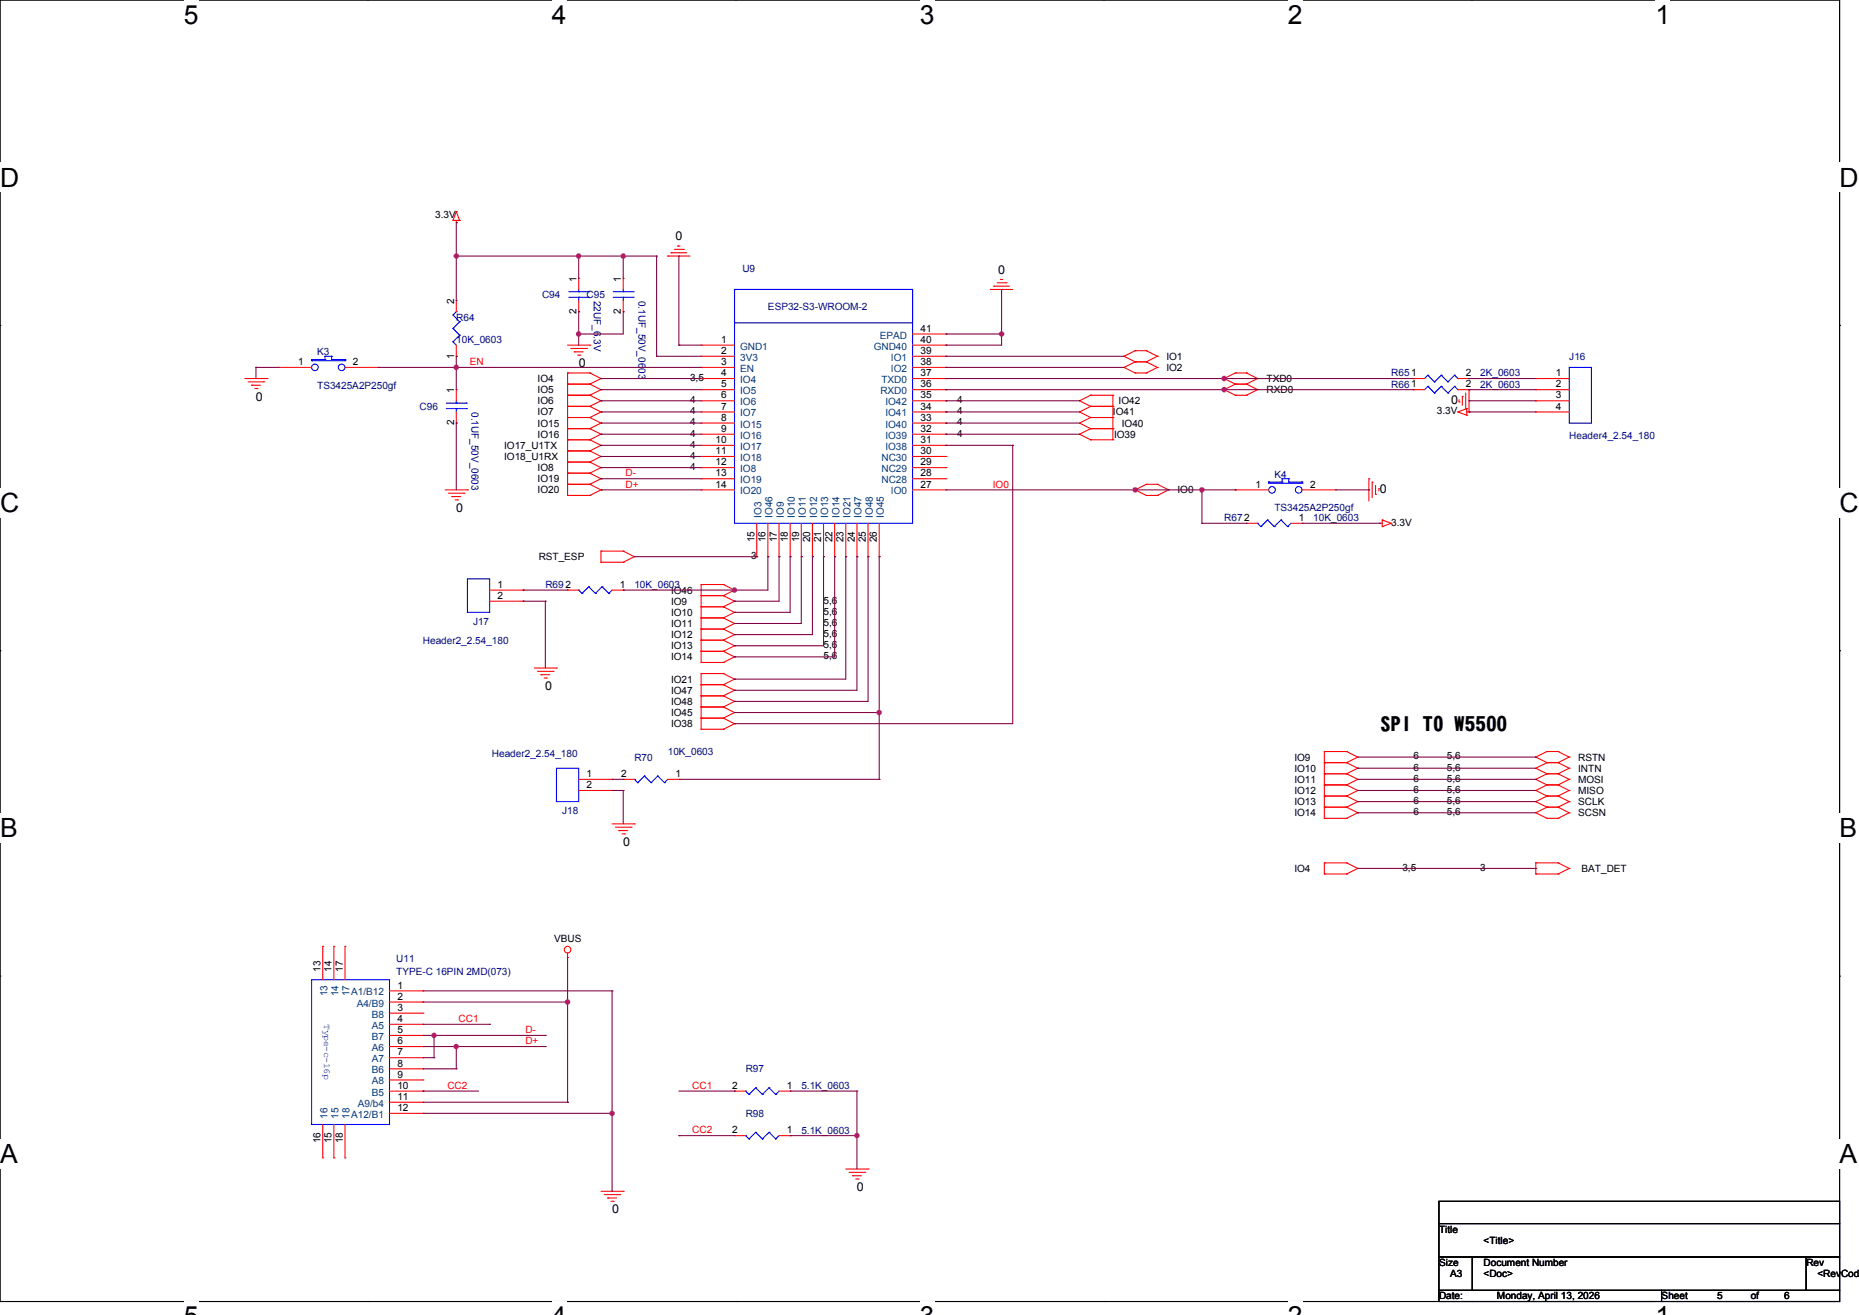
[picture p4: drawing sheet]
<svg xmlns="http://www.w3.org/2000/svg" width="297mm" height="210mm" viewBox="0 0 297 210" stroke-linecap="round" stroke-linejoin="round" font-family="sans-serif">
<path d="M0 0h293.9v207.8h-293.9z" fill="none" stroke="#000" stroke-width=".17"/>
<g fill="#fff">
<path d="M29.4 0h2.3v4.7h-2.3z"/>
<path d="M29.4 207.8h2.3v2.2h-2.3z"/>
</g>
<path d="M58.8 0h.1M58.8 207.8h.1" fill="none" stroke="#000" stroke-width=".17"/>
<g fill="#fff">
<path d="M88.2 0h2.3v4.7h-2.3z"/>
<path d="M88.2 207.8h2.3v2.2h-2.3z"/>
</g>
<path d="M117.6 0h.1M117.6 207.8h.1" fill="none" stroke="#000" stroke-width=".17"/>
<g fill="#fff">
<path d="M146.9 0h2.4v4.7h-2.4z"/>
<path d="M146.9 207.8h2.4v2.2h-2.4z"/>
</g>
<path d="M176.3 0h.1M176.3 207.8h.1" fill="none" stroke="#000" stroke-width=".17"/>
<g fill="#fff">
<path d="M205.7 0h2.4v4.7h-2.4z"/>
<path d="M205.7 207.8h2.4v2.2h-2.4z"/>
</g>
<path d="M235.1 0h.1M235.1 207.8h.1" fill="none" stroke="#000" stroke-width=".17"/>
<g fill="#fff">
<path d="M264.5 0h2.4v4.7h-2.4z"/>
<path d="M264.5 207.8h2.4v2.2h-2.4z"/>
<path d="M0 26h3.1v4.7h-3.1z"/>
<path d="M293.9 26h3.1v4.7h-3.1z"/>
<path d="M0 77.9h3.1v4.8h-3.1z"/>
<path d="M293.9 77.9h3.1v4.8h-3.1z"/>
</g>
<path d="M0 52h.1M293.9 52h.1" fill="none" stroke="#000" stroke-width=".17"/>
<g fill="#fff">
<path d="M0 129.9h2.8v4.7h-2.8z"/>
<path d="M293.9 129.9h2.8v4.7h-2.8z"/>
</g>
<path d="M0 103.9h.1M293.9 103.9h.1" fill="none" stroke="#000" stroke-width=".17"/>
<g fill="#fff">
<path d="M0 181.9h2.8v4.7h-2.8z"/>
<path d="M293.9 181.9h2.8v4.7h-2.8z"/>
</g>
<path d="M0 155.9h.1M293.9 155.9h.1M229.9 191.8h64v3.6h-64zM229.9 195.4h64v5.3h-64zM229.9 200.7h5.3v5.4h-5.3zM229.9 206.1h35.6v1.7h-35.6zM235.2 200.7h53.4v5.4h-53.4zM265.5 206.1h28.4v1.7h-28.4zM288.6 200.7h5.3v5.4h-5.3z" fill="none" stroke="#000" stroke-width=".17"/>
<g fill="none" stroke="#f00" stroke-width=".17">
<path d="M72.4 35.2h.1M72.4 35.2h1M72.9 35.6h.1M72.9 33.8h.1M72.9 35.2v.4M72.9 33.8l-.5 1.4M72.9 33.8l.5 1.4M73.4 35.2h.1M107.7 39.8h1.5M108.3 39.3h.1M108.3 39.3h.3M109.2 39.8h.1"/>
<path d="M44.4 58.7h.1M44.4 58.7h5.4M55.1 58.7h5.4M60.5 58.7h.1M72.9 56.9h.1M72.9 48h.1M72.9 48v1.8M72.9 55.1v1.8M90.7 59.6h.1M90.7 59.6h3.5M90.7 59.6v19.5M90.7 55.1h3.5"/>
<path d="M91.2 55.6h2.5M91.7 56.2h.1M91.7 56.2h1.5M92.3 56.7h.3M92.5 44.4h.1M92.5 49.8h.1M92.5 44.4v1.8M92.5 48v1.8M92.6 56.7h.1M93.7 55.6h.1M94.2 59.6h.1M94.2 55.1h.1"/>
<path d="M94.2 59.6l1.8 .9M99.6 44.4h.1M99.6 49.8h.1M99.6 44.4v1.8M99.6 48v1.8M106.7 40.9h.1M106.7 40.9h3.5M107.2 40.4h.1M107.2 40.4h2.5M112 55.1h.1M112 56.9h.1M112 58.7h.1"/>
<path d="M112 55.1h5.3M112 58.7h5.3M112 56.9h5.3M145.8 55.1h5.3M145.8 58.7h5.3M145.8 56.9h5.3M145.8 53.3h5.3M151.1 58.7h.1M151.1 56.9h.1M151.1 55.1h.1M151.1 53.3h.1M158.2 46.2h.1"/>
<path d="M158.2 46.2h3.6M158.8 45.7h.1M158.8 45.7h2.5M159.3 45.2h1.4M159.8 44.6h.1M159.8 44.6h.4M160.7 45.2h.1M179.6 56.9h.1M179.6 58.7h.1M179.6 56.9l1.8 .9M179.6 58.7l1.8 .9M181.4 56h.1"/>
<path d="M181.4 57.8h.1M181.4 59.6h.1M181.4 56h1.7M181.4 56l-1.8 .9M181.4 57.8h1.7M181.4 59.6h1.7M181.4 57.8l-1.8 .9M183.1 56h.1M183.1 57.8h.1M183.1 59.6h.1M183.1 56l1.8 .9M183.1 57.8l1.8 .9"/>
<path d="M184.9 56.9h.1M184.9 58.7h.1M184.9 56.9l-1.8 .9M184.9 58.7l-1.8 .9M197.4 59.6h.1M197.4 59.6h1.7M197.4 59.6l-1.8 .9M199.1 59.6h.1M199.1 59.6l1.8 .9M39.1 60.5h3.6M39.6 61h2.5M40.2 61.5h.1"/>
<path d="M40.2 61.5h1.4M40.7 62h.4M41.1 62h.1M42.1 61h.1M42.7 60.5h.1M71.1 78.2h3.6M71.6 78.8h2.5M72.2 79.3h.1M72.2 79.3h1.4M72.7 79.8h.4M72.9 62.2h.1M72.9 67.6h.1"/>
<path d="M72.9 62.2v1.8M72.9 65.8v1.8M73.1 79.8h.1M74.1 78.8h.1M74.7 78.2h.1M90.7 61.3h.1M90.7 63.1h.1M90.7 64.9h.1M90.7 66.7h.1M90.7 68.5h.1M90.7 70.2h.1M90.7 72h.1"/>
<path d="M90.7 73.8h.1M90.7 75.6h.1M90.7 77.3h.1M90.7 79.1h.1M90.7 77.3h3.5M90.7 79.1h3.5M90.7 61.3h3.5M90.7 63.1h3.5M90.7 64.9h3.5M90.7 66.7h3.5M90.7 68.5h3.5M90.7 70.2h3.5"/>
<path d="M90.7 72h3.5M90.7 73.8h3.5M90.7 75.6h3.5M94.2 61.3h.1M94.2 63.1h.1M94.2 64.9h.1M94.2 66.7h.1M94.2 68.5h.1M94.2 70.2h.1M94.2 72h.1M94.2 73.8h.1M94.2 75.6h.1"/>
<path d="M94.2 77.3h.1M94.2 79.1h.1M94.2 61.3l1.8 .9M94.2 63.1l1.8 .9M94.2 64.9l1.8 .9M94.2 66.7l1.8 .9M94.2 68.5l1.8 .8M94.2 70.2l1.8 .9M94.2 72l1.8 .9M94.2 73.8l1.8 .9M94.2 75.6l1.8 .9M94.2 77.3l1.8 .9"/>
<path d="M96 60.5h.1M96 62.2h.1M96 64h.1M96 65.8h.1M96 67.6h.1M96 69.3h.1M96 71.1h.1M96 72.9h.1M96 74.7h.1M96 76.5h.1M96 78.2h.1M96 60.5l-1.8 .8"/>
<path d="M96 62.2l-1.8 .9M96 64l-1.8 .9M96 65.8l-1.8 .9M96 67.6l-1.8 .9M96 69.3l-1.8 .9M96 71.1l-1.8 .9M96 72.9l-1.8 .9M96 74.7l-1.8 .9M96 76.5l-1.8 .8M96 78.2l-1.8 .9M112 60.5h.1M112 62.2h.1"/>
<path d="M112 64h.1M112 65.8h.1M112 67.6h.1M112 69.3h.1M112 71.1h.1M112 72.9h.1M112 74.7h.1M112 76.5h.1M112 78.2h.1M112 78.2h5.3M112 60.5h5.3M112 65.8h5.3"/>
<path d="M112 62.2h5.3M112 64h5.3M112 67.6h5.3M112 69.3h5.3M112 71.1h5.3M112 72.9h5.3M112 74.7h5.3M112 76.5h5.3M145.8 78.2h5.3M145.8 60.5h5.3M145.8 65.8h5.3M145.8 62.2h5.3"/>
<path d="M145.8 64h5.3M145.8 67.6h5.3M145.8 69.3h5.3M145.8 71.1h5.3M145.8 72.9h5.3M145.8 74.7h5.3M145.8 76.5h5.3M151.1 78.2h.1M151.1 76.5h.1M151.1 74.7h.1M151.1 72.9h.1M151.1 71.1h.1"/>
<path d="M151.1 69.3h.1M151.1 67.6h.1M151.1 65.8h.1M151.1 64h.1M151.1 62.2h.1M151.1 60.5h.1M172.5 69.3h.1M172.5 67.6h.1M172.5 65.8h.1M172.5 64h.1M172.5 69.3l1.7 .9M172.5 67.6l1.7 .9"/>
<path d="M172.5 65.8l1.7 .9M172.5 64l1.7 .9M174.2 68.5h.1M174.2 70.2h.1M174.2 66.7h.1M174.2 64.9h.1M174.2 63.1h.1M174.2 63.1h3.6M174.2 64.9h3.6M174.2 66.7h3.6M174.2 68.5h3.6M174.2 70.2h3.6"/>
<path d="M174.2 68.5l-1.7 .8M174.2 66.7l-1.7 .9M174.2 64.9l-1.7 .9M174.2 63.1l-1.7 .9M177.8 68.5h.1M177.8 70.2h.1M177.8 66.7h.1M177.8 64.9h.1M177.8 63.1h.1M177.8 63.1v7.1M181.4 78.2h.1M181.4 78.2l1.7 .9"/>
<path d="M183.1 77.3h.1M183.1 79.1h.1M183.1 77.3h1.8M183.1 77.3l-1.7 .9M183.1 79.1h1.8M184.9 77.3h.1M184.9 79.1h.1M184.9 77.3l1.8 .9M186.7 78.2h.1M186.7 78.2l-1.8 .9M195.6 60.5h.1M195.6 62.2h.1"/>
<path d="M195.6 62.2l1.8 .9M195.6 60.5l1.8 .8M197.4 61.3h.1M197.4 63.1h.1M197.4 78.2h.1M197.4 61.3h1.7M197.4 63.1h1.7M197.4 61.3l-1.8 .9M197.4 78.2h5.3M199.1 61.3h.1M199.1 63.1h.1M199.1 61.3l1.8 .9"/>
<path d="M200.9 60.5h.1M200.9 62.2h.1M200.9 60.5l-1.8 .8M200.9 62.2l-1.8 .9M208 78.2h5.4M213.4 78.2h.1M218.7 76.5h.1M218.7 76.5v3.5M219.2 77h.1M219.2 77v2.5M219.8 78.9h.1M219.8 77.5v1.4"/>
<path d="M220.3 78.1h.1M220.3 78.1v.3M225.8 62.2h.1M225.8 60.5h.1M225.8 60.5h1.8M225.8 62.2h1.8M232.9 65.8h.1M232.9 60.5h1.8M232.9 65.8l1.4 .5M232.9 62.2h1.8M233.1 64.2h.1M233.1 63.8v.4"/>
<path d="M233.6 63.3h.1M233.6 63.3v1.4M234.2 65.3h.1M234.2 62.8v2.5M234.3 66.3h.1M234.3 65.3h.1M234.3 65.3v1M234.3 65.8h.4M234.3 65.3l-1.4 .5M234.7 65.8h.1M234.7 62.2h.1M234.7 60.5h.1"/>
<path d="M234.7 62.2v3.6M245.4 60.5h.1M245.4 62.2h.1M245.4 64h.1M245.4 65.8h.1M245.4 60.5h5.3M245.4 65.8h5.3M245.4 62.2h5.3M245.4 64h5.3M78.2 94.2h5.4M78.2 96h5.4M83.6 94.2h.1"/>
<path d="M83.6 96h.1M90.7 94.2h.1M90.7 94.2h1.8M96 89.8h.1M96 88h.1M96 88h3.6M96 89.8h3.6M96 88v1.8M97.8 94.2h1.8M99.6 88h.1M99.6 89.8h.1M99.6 94.2h.1"/>
<path d="M99.6 88l1.7 .9M101.3 88.9h.1M101.3 88.9l-1.7 .9M112 93.3h.1M112 95.1h.1M112 96.9h.1M112 98.7h.1M112 93.3v12.5M112 93.3h3.6M112 95.1h3.6M112 96.9h3.6M112 98.7h3.6"/>
<path d="M115.6 93.3h.1M115.6 95.1h.1M115.6 96.9h.1M115.6 98.7h.1M115.6 93.3l1.7 .9M115.6 96.9l1.7 .9M115.6 98.7l1.7 .9M115.6 95.1l1.7 .9M117.3 94.2h.1M117.3 97.8h.1M117.3 99.6h.1M117.3 96h.1"/>
<path d="M117.3 94.2l-1.7 .9M117.3 97.8l-1.7 .9M117.3 99.6l-1.7 .9M117.3 96l-1.7 .9M120.9 88.9h.1M120.9 83.6v5.3M122.7 88.9h.1M122.7 83.6v5.3M124.5 88.9h.1M124.5 83.6v5.3M126.2 88.9h.1M126.2 83.6v5.3"/>
<path d="M128 88.9h.1M128 83.6v5.3M129.8 88.9h.1M129.8 83.6v5.3M131.6 88.9h.1M131.6 83.6v5.3M133.3 88.9h.1M133.3 83.6v5.3M135.1 88.9h.1M135.1 83.6v5.3M136.9 88.9h.1M136.9 83.6v5.3"/>
<path d="M138.7 88.9h.1M138.7 83.6v5.3M140.5 88.9h.1M140.5 83.6v5.3M199.1 83.6h.1M199.1 83.6h1.8M206.2 83.6h1.8M208 83.6h.1M220.5 83.6h.1M220.5 83.6h.3M220.8 83h.1M220.8 84.1h.1"/>
<path d="M220.8 83v1.1M220.8 83l1.4 .6M222.2 83.6h.1M222.2 83.6l-1.4 .5M85.3 106.7h3.6M85.9 107.2h2.5M86.4 107.7h.1M86.4 107.7h1.4M86.9 108.3h.4M87.3 108.3h.1M88.4 107.2h.1M88.9 106.7h.1"/>
<path d="M112 114.7h.1M112 116.5h.1M112 109.3h.1M112 111.1h.1M112 112.9h.1M112 107.6h.1M112 102.2h.1M112 104h.1M112 100.5h.1M112 105.8h.1M112 114.7h3.6M112 107.6v8.9"/>
<path d="M112 116.5h3.6M112 109.3h3.6M112 111.1h3.6M112 112.9h3.6M112 107.6h3.6M112 102.2h3.6M112 104h3.6M112 100.5h3.6M112 105.8h3.6M115.6 114.7h.1M115.6 116.5h.1M115.6 109.3h.1"/>
<path d="M115.6 111.1h.1M115.6 112.9h.1M115.6 107.6h.1M115.6 102.2h.1M115.6 104h.1M115.6 100.5h.1M115.6 105.8h.1M115.6 114.7l1.7 .9M115.6 109.3l1.7 .9M115.6 111.1l1.7 .9M115.6 112.9l1.7 .9M115.6 107.6l1.7 .9"/>
<path d="M115.6 102.2l1.7 .9M115.6 100.5l1.7 .8M115.6 104l1.7 .9M117.3 115.6h.1M117.3 110.2h.1M117.3 112h.1M117.3 113.8h.1M117.3 108.5h.1M117.3 103.1h.1M117.3 101.3h.1M117.3 104.9h.1M117.3 115.6l-1.7 .9"/>
<path d="M117.3 110.2l-1.7 .9M117.3 112l-1.7 .9M117.3 113.8l-1.7 .9M117.3 108.5l-1.7 .8M117.3 103.1l-1.7 .9M117.3 101.3l-1.7 .9M117.3 104.9l-1.7 .9M92.5 124.5h5.3M92.5 126.2h5.3M97.8 124.5h.1M97.8 126.2h.1M97.8 131.6h3.5"/>
<path d="M98.3 132.1h2.5M98.9 132.6h.1M98.9 132.6h1.4M99.4 133.2h.3M99.6 124.5h.1M99.6 124.5h1.7M99.7 133.2h.1M100.8 132.1h.1M101.3 131.6h.1M106.7 124.5h1.8M108.5 124.5h.1M211.6 121.8h.1"/>
<path d="M211.6 123.6h.1M211.6 127.1h.1M211.6 128.9h.1M211.6 125.3h.1M211.6 130.7h.1M211.6 120h.1M211.6 137.8h.1M211.6 139.6h.1M211.6 125.3h3.5M211.6 127.1h3.5M211.6 123.6h3.5M211.6 128.9h3.5"/>
<path d="M211.6 130.7h3.5M211.6 121.8h3.5M211.6 120h3.5M211.6 120v10.7M211.6 137.8v1.8M211.6 137.8h3.5M211.6 139.6h3.5M215.1 121.8h.1M215.1 123.6h.1M215.1 127.1h.1M215.1 128.9h.1M215.1 125.3h.1"/>
<path d="M215.1 130.7h.1M215.1 120h.1M215.1 137.8h.1M215.1 139.6h.1M215.1 121.8l1.8 .9M215.1 127.1l1.8 .9M215.1 123.6l1.8 .9M215.1 125.3l1.8 .9M215.1 128.9l1.8 .9M215.1 120l1.8 .9M215.1 137.8l1.8 .9M216.9 122.7h.1"/>
<path d="M216.9 128h.1M216.9 124.5h.1M216.9 126.2h.1M216.9 129.8h.1M216.9 120.9h.1M216.9 138.7h.1M216.9 122.7l-1.8 .9M216.9 128l-1.8 .9M216.9 124.5l-1.8 .8M216.9 126.2l-1.8 .9M216.9 129.8l-1.8 .9M216.9 120.9l-1.8 .9"/>
<path d="M216.9 138.7l-1.8 .9M245.4 126.2h.1M245.4 124.5h.1M245.4 129.8h.1M245.4 128h.1M245.4 122.7h.1M245.4 120.9h.1M245.4 137.8h.1M245.4 139.6h.1M245.4 126.2l1.7 .9M245.4 124.5l1.7 .8M245.4 129.8l1.7 .9"/>
<path d="M245.4 128l1.7 .9M245.4 122.7l1.7 .9M245.4 120.9l1.7 .9M245.4 137.8h3.5M245.4 137.8v1.8M245.4 139.6h3.5M247.1 125.3h.1M247.1 127.1h.1M247.1 123.6h.1M247.1 128.9h.1M247.1 130.7h.1M247.1 121.8h.1"/>
<path d="M247.1 120h.1M247.1 125.3h1.8M247.1 125.3l-1.7 .9M247.1 127.1h1.8M247.1 123.6h1.8M247.1 123.6l-1.7 .9M247.1 128.9h1.8M247.1 128.9l-1.7 .9M247.1 130.7h1.8M247.1 127.1l-1.7 .9M247.1 121.8h1.8M247.1 121.8l-1.7 .9"/>
<path d="M247.1 120h1.8M247.1 120l-1.7 .9M248.9 125.3h.1M248.9 127.1h.1M248.9 123.6h.1M248.9 128.9h.1M248.9 130.7h.1M248.9 121.8h.1M248.9 120h.1M248.9 137.8h.1M248.9 139.6h.1M248.9 125.3l1.8 .9"/>
<path d="M248.9 123.6l1.8 .9M248.9 128.9l1.8 .9M248.9 127.1l1.8 .9M248.9 121.8l1.8 .9M248.9 120l1.8 .9M248.9 137.8l1.8 .9M250.7 126.2h.1M250.7 124.5h.1M250.7 129.8h.1M250.7 128h.1M250.7 122.7h.1M250.7 120.9h.1"/>
<path d="M250.7 138.7h.1M250.7 126.2l-1.8 .9M250.7 124.5l-1.8 .8M250.7 129.8l-1.8 .9M250.7 128l-1.8 .9M250.7 122.7l-1.8 .9M250.7 120.9l-1.8 .9M250.7 138.7l-1.8 .9M51.6 151.1h.1M51.6 151.1v5.4M53.3 151.1h.1M53.3 151.1v5.4"/>
<path d="M55.1 151.1h.1M55.1 151.1v5.4M62.2 158.2h5.4M67.6 158.2h.1M90.7 152.9h.1M90.7 152.2v.7M51.6 179.6v5.3M53.3 179.6v5.3M55.1 179.6v5.3M62.2 160h5.4M62.2 161.8h5.4M62.2 163.6h5.4"/>
<path d="M62.2 165.4h5.4M62.2 167.1h5.4M62.2 168.9h5.4M62.2 170.7h5.4M62.2 172.5h5.4M62.2 174.2h5.4M62.2 176h5.4M62.2 177.8h5.4M67.6 160h.1M67.6 161.8h.1M67.6 163.6h.1M67.6 165.4h.1"/>
<path d="M67.6 167.1h.1M67.6 168.9h.1M67.6 170.7h.1M67.6 172.5h.1M67.6 174.2h.1M67.6 176h.1M67.6 177.8h.1M117.3 174.2h.1M117.3 174.2h1.8M124.5 174.2h1.7M126.2 174.2h.1M51.6 184.9h.1"/>
<path d="M53.3 184.9h.1M55.1 184.9h.1M96 190.2h3.6M96.5 190.8h2.5M97.1 191.3h.1M97.1 191.3h1.4M97.6 191.8h.4M98 191.8h.1M99 190.8h.1M99.6 190.2h.1M117.3 181.4h.1M117.3 181.4h1.8"/>
<path d="M124.5 181.4h1.7M126.2 181.4h.1M135.1 186.7h3.6M135.7 187.2h2.5M136.2 187.8h.1M136.2 187.8h1.4M136.7 188.3h.4M137.1 188.3h.1M138.2 187.2h.1M138.7 186.7h.1"/>
<circle cx="90.7" cy="151.7" r=".53"/>
</g>
<g fill="none" stroke="#00f" stroke-width=".17">
<path d="M49.8 57.4h.1M49.8 57.6h.1M49.8 57.6h5.3M49.8 57.4h2.1M49.8 57.4v.2M51.9 56.9h.1M51.9 57.4h.1M51.9 56.9h1.1M51.9 56.9v.5M53 57.4h.1M53 56.9h.1M53 57.4h2.1"/>
<path d="M53 56.9v.5M55.1 57.6h.1M55.1 57.4h.1M55.1 57.4v.2M72.4 54.6h.1M72.4 52.5h.1M72.4 50.3h.1M72.4 54.6l.5 .5M72.4 52.5l1 1M72.4 50.3l1 1.1M72.9 49.8h.1M72.9 49.8l-.5 .5"/>
<path d="M73.4 53.5h.1M73.4 51.4h.1M73.4 53.5l-1 1.1M73.4 51.4l-1 1.1M90.9 47.5h3.2M90.9 46.6h3.2M92.5 46.6h.1M92.5 47.5h.1M92.5 46.2v.4M92.5 47.5v.5M94.1 47.5h.1M94.1 46.6h.1"/>
<path d="M98 47.5h3.2M98 46.6h3.2M99.6 46.6h.1M99.6 47.5h.1M99.6 46.2v.4M99.6 47.5v.5M101.2 47.5h.1M101.2 46.6h.1M117.3 46.2h28.5v37.4h-28.5zM117.3 46.2h28.5v5.4h-28.5zM228.1 59.9h.1M228.1 59.9l-.5 .6"/>
<path d="M228.1 59.9l1.1 1.1M230.3 59.9h.1M230.3 59.9l-1.1 1.1M230.3 59.9l1 1.1M232.4 59.9h.1M232.4 59.9l-1.1 1.1M232.4 59.9l.5 .6M250.7 58.7h3.6v8.9h-3.6zM71.3 65.3h3.2M71.3 64.4h3.2M72.9 64.4h.1M72.9 65.3h.1"/>
<path d="M72.9 64v.4M72.9 65.3v.5M74.5 65.3h.1M74.5 64.4h.1M202.7 77h.1M202.7 77.2h.1M202.7 77.2h5.3M202.7 77h2.1M202.7 77v.2M204.8 76.5h.1M204.8 77h.1M204.8 76.5h1.1"/>
<path d="M204.8 76.5v.5M205.9 77h.1M205.9 76.5h.1M205.9 77h2.1M205.9 76.5v.5M208 77.2h.1M208 77h.1M208 77v.2M228.1 61.7h.1M228.1 61.7l-.5 .5M228.1 61.7l1.1 1.1M229.2 62.8h.1"/>
<path d="M229.2 61h.1M230.3 61.7h.1M230.3 61.7l-1.1 1.1M230.3 61.7l1 1.1M231.3 62.8h.1M231.3 61h.1M232.4 61.7h.1M232.4 61.7l-1.1 1.1M232.4 61.7l.5 .5M232.9 62.2h.1M232.9 60.5h.1M74.7 92.5h3.5v5.3h-3.5z"/>
<path d="M92.5 94.2h.1M92.5 94.2l.5 .6M93 94.8h.1M94.1 93.7h.1M94.1 93.7l1 1.1M94.1 93.7l-1.1 1.1M95.1 94.8h.1M96.2 93.7h.1M96.2 93.7l1.1 1.1M96.2 93.7l-1.1 1.1M97.3 94.8h.1M97.8 94.2l-.5 .6"/>
<path d="M200.9 83.6h.1M200.9 83.6l.5 .5M201.4 84.1h.1M202.5 83h.1M202.5 83l1.1 1.1M202.5 83l-1.1 1.1M203.6 84.1h.1M204.6 83h.1M204.6 83l1.1 1.1M204.6 83l-1 1.1M205.7 84.1h.1M206.2 83.6l-.5 .5"/>
<path d="M88.9 122.7h3.6v5.3h-3.6zM101.3 124.5h.1M101.3 124.5l.6 .5M101.9 125h.1M102.9 123.9h.1M102.9 123.9l1.1 1.1M102.9 123.9l-1 1.1M104 125h.1M105.1 123.9h.1M105.1 123.9l1.1 1.1M105.1 123.9l-1.1 1.1M106.2 125h.1"/>
<path d="M106.7 124.5l-.5 .5M49.8 156.5h12.4v23.1h-12.4zM119.1 174.2h.1M119.1 174.2l.6 .6M119.7 174.8h.1M120.7 173.7h.1M120.7 173.7l1.1 1.1M120.7 173.7l-1 1.1M121.8 174.8h.1M122.9 173.7h.1M122.9 173.7l1 1.1M122.9 173.7l-1.1 1.1"/>
<path d="M123.9 174.8h.1M124.5 174.2l-.6 .6M119.1 181.4h.1M119.1 181.4l.6 .5M119.7 181.9h.1M120.7 180.8h.1M120.7 180.8l1.1 1.1M120.7 180.8l-1 1.1M121.8 181.9h.1M122.9 180.8h.1M122.9 180.8l1 1.1M122.9 180.8l-1.1 1.1"/>
<path d="M123.9 181.9h.1M124.5 181.4l-.6 .5"/>
<circle cx="50.3" cy="58.7" r=".53"/>
<circle cx="54.6" cy="58.7" r=".53"/>
<circle cx="203.2" cy="78.2" r=".53"/>
<circle cx="207.5" cy="78.2" r=".53"/>
</g>
<g fill="none" stroke="#800040" stroke-width=".17">
<path d="M72.9 35.6h.1M72.9 35.6v12.4M40.9 58.7h.1M40.9 58.7h3.5M40.9 58.7v1.8M60.5 58.7h51.5M72.9 56.9h.1M72.9 40.9h.1M72.9 58.7h.1M72.9 56.9v5.3M72.9 40.9h32M92.5 40.9h.1"/>
<path d="M92.5 49.8h.1M92.5 53.3h.1M92.5 40.9v3.5M92.5 49.8v5.3M99.6 40.9h.1M99.6 49.8h.1M99.6 40.9v3.5M99.6 49.8v3.5h-7.1M104.9 40.9h.1M104.9 56.9h.1M104.9 40.9v16M104.9 56.9h7.1"/>
<path d="M108.5 55.1h.1M108.5 40.9h.1M108.5 55.1h3.5M108.5 40.9v14.2M151.1 55.1h.1M151.1 53.3h.1M151.1 56.9h.1M151.1 58.7h.1M151.1 56.9h28.5M151.1 53.3h8.9M151.1 58.7h28.5M160 46.2h.1"/>
<path d="M160 53.3h.1M160 46.2v8.9h-8.9M72.9 67.6h.1M72.9 67.6v10.6M96 72.9h.1M96 60.5h.1M96 62.2h.1M96 64h.1M96 65.8h.1M96 67.6h.1M96 69.3h.1M96 71.1h.1"/>
<path d="M96 74.7h.1M96 76.5h.1M96 78.2h.1M96 72.9h16M96 78.2h16M96 60.5h16M96 62.2h16M96 64h16M96 65.8h16M96 67.6h16M96 69.3h16M96 71.1h16"/>
<path d="M96 74.7h16M96 76.5h16M151.1 60.5h.1M151.1 62.2h.1M151.1 64h.1M151.1 65.8h.1M151.1 67.6h.1M151.1 69.3h.1M151.1 71.1h.1M151.1 78.2h46.3M151.1 60.5h74.7M151.1 62.2h74.7"/>
<path d="M151.1 64h21.4M151.1 65.8h21.4M151.1 67.6h21.4M151.1 69.3h21.4M151.1 71.1h10.7M161.8 71.1h.1M161.8 71.1v44.5h-44.5M181.4 78.2h.1M192 78.2h.1M192 78.2v5.4M195.6 62.2h.1M195.6 60.5h.1"/>
<path d="M197.4 78.2h.1M213.4 78.2h5.3M218.7 78.2h.1M234.7 60.5h.1M234.7 62.2h.1M234.7 64h.1M234.7 65.8h.1M234.7 60.5h10.7M234.7 62.2h10.7M234.7 64h10.7M234.7 65.8h10.7M83.6 94.2h.1"/>
<path d="M83.6 96h.1M83.6 94.2h7.1M83.6 96h3.5M87.1 96h.1M87.1 96v10.7M99.6 94.2h.1M101.3 88.9h19.6M117.3 94.2h.1M117.3 96h.1M117.3 97.8h.1M117.3 99.6h.1M120.9 88.9h.1"/>
<path d="M122.7 88.9h.1M122.7 88.9v5.3h-23.1M124.5 88.9h.1M124.5 88.9v7.1h-7.2M126.2 88.9h.1M126.2 88.9v8.9h-8.9M128 88.9h.1M128 88.9v10.7h-10.7M129.8 88.9h.1M129.8 88.9v12.4h-12.5M131.6 88.9h.1M131.6 88.9v14.2h-14.3"/>
<path d="M133.3 88.9h.1M133.3 88.9v16h-16M135.1 88.9h.1M135.1 88.9v19.6h-17.8M136.9 88.9h.1M136.9 88.9v21.3h-19.6M138.7 88.9h.1M138.7 88.9v23.1h-21.4M140.5 88.9h.1M140.5 88.9v35.6M192 83.6h.1M192 83.6h7.1"/>
<path d="M208 83.6h12.5M220.5 83.6h.1M117.3 115.6h.1M117.3 112h.1M117.3 113.8h.1M117.3 110.2h.1M117.3 108.5h.1M117.3 101.3h.1M117.3 103.1h.1M117.3 104.9h.1M117.3 113.8h23.2M140.5 113.8h.1"/>
<path d="M97.8 126.2h.1M97.8 124.5h.1M97.8 126.2h1.8M97.8 124.5h1.8M99.6 126.2h.1M99.6 126.2v5.4M108.5 124.5h32M140.5 124.5h.1M216.9 122.7h.1M216.9 126.2h.1M216.9 129.8h.1M216.9 126.2h28.5"/>
<path d="M216.9 124.5h28.5M216.9 120.9h28.5M216.9 122.7h28.5M216.9 128h28.5M216.9 129.8h28.5M216.9 138.7h28.5M245.4 120.9h.1M245.4 124.5h.1M245.4 128h.1M245.4 138.7h.1M67.6 158.2h30.2M90.7 152.9v23.1"/>
<path d="M97.8 158.2h.1M97.8 158.2v32M67.6 174.2h.1M67.6 177.8h30.2M67.6 165.4h19.5M67.6 167.1h19.5M67.6 174.2h8.9M67.6 160h23.1M67.6 176h23.1M67.6 170.7h5.3M67.6 168.9h1.7M67.6 163.6h10.6"/>
<path d="M69.3 165.4h.1M69.3 168.9h.1M69.3 165.4v3.5M72.9 167.1h.1M72.9 170.7h.1M72.9 167.1v3.6M78.2 163.6h.1M87.1 167.1h.1M87.1 165.4h.1M90.7 176h.1M90.7 160h.1M97.8 177.8h.1"/>
<path d="M108.5 174.2h8.8M117.3 174.2h.1M126.2 174.2h10.7M136.9 174.2h.1M136.9 174.2v12.5M97.8 190.2h.1M108.5 181.4h.1M108.5 181.4h8.8M126.2 181.4h.1M126.2 181.4h10.7M136.9 181.4h.1"/>
</g>
<g fill="#f0f" stroke="#f0f" stroke-width=".17">
<circle cx="99.6" cy="40.9" r=".35"/>
<circle cx="92.5" cy="53.3" r=".35"/>
<circle cx="160" cy="53.3" r=".35"/>
<circle cx="92.5" cy="40.9" r=".35"/>
<circle cx="72.9" cy="40.9" r=".35"/>
<circle cx="72.9" cy="58.7" r=".35"/>
<circle cx="140.5" cy="113.8" r=".35"/>
<circle cx="195.6" cy="62.2" r=".35"/>
<circle cx="195.6" cy="60.4" r=".35"/>
<circle cx="117.3" cy="94.2" r=".35"/>
<circle cx="181.4" cy="78.2" r=".35"/>
<circle cx="192" cy="78.2" r=".35"/>
<circle cx="97.8" cy="177.8" r=".35"/>
<circle cx="136.9" cy="181.4" r=".35"/>
<circle cx="90.7" cy="160" r=".35"/>
<circle cx="72.9" cy="167.1" r=".35"/>
<circle cx="69.3" cy="165.3" r=".35"/>
</g>
<g font-size="4.2">
<text x="29.4" y="3.8">5</text>
<text x="88.2" y="3.8">4</text>
<text x="147" y="3.8">3</text>
<text x="205.7" y="3.8">2</text>
<text x="264.5" y="3.8">1</text>
<text x="0" y="29.8">D</text>
<text x="293.9" y="29.8">D</text>
<text x="0" y="81.8">C</text>
<text x="293.9" y="81.8">C</text>
<text x="0" y="133.7">B</text>
<text x="293.9" y="133.7">B</text>
<text x="0" y="185.7">A</text>
<text x="293.9" y="185.7">A</text>
</g>
<text font-size="3.4" x="220.5" y="116.7">SPI TO W5500</text>
<g font-size="1.9">
<text x="107.9" y="38.4">0</text>
<text x="159.5" y="43.7">0</text>
<text x="92.5" y="58.6">0</text>
<text x="40.9" y="64">0</text>
<text x="231.8" y="64.5">0</text>
<text x="72.9" y="81.8">0</text>
<text x="220.5" y="78.7">0</text>
<text x="87.1" y="110.2">0</text>
<text x="99.6" y="135.1">0</text>
<text x="136.9" y="190.2">0</text>
<text x="97.8" y="193.8">0</text>
</g>
<g font-size="1.6">
<text x="69.5" y="34.9">3.3V</text>
<text x="92.1" y="45" transform="rotate(-90 92.1 45)">1</text>
<text x="99.2" y="45" transform="rotate(-90 99.2 45)">1</text>
<text x="72.5" y="48.5" transform="rotate(-90 72.5 48.5)">2</text>
<text x="92.1" y="50.1" transform="rotate(-90 92.1 50.1)">2</text>
<text x="99.2" y="50.1" transform="rotate(-90 99.2 50.1)">2</text>
<text x="147.1" y="53">41</text>
<text x="47.7" y="58.3">1</text>
<text x="56.4" y="58.3">2</text>
<text x="72.5" y="57.3" transform="rotate(-90 72.5 57.3)">1</text>
<text x="115.2" y="54.7">1</text>
<text x="115.2" y="56.5">2</text>
<text x="115.2" y="58.3">3</text>
<text x="147.1" y="58.3">38</text>
<text x="147.1" y="56.5">39</text>
<text x="147.1" y="54.7">40</text>
<text x="186.3" y="57.4">IO1</text>
<text x="186.3" y="59.2">IO2</text>
<text x="72.5" y="62.8" transform="rotate(-90 72.5 62.8)">1</text>
<text x="85.9" y="61">IO4</text>
<text x="85.9" y="62.8">IO5</text>
<text x="85.9" y="64.6">IO6</text>
<text x="110.2" y="60.8">3,5</text>
<text x="110.2" y="64.4">4</text>
<text x="115.2" y="60.1">4</text>
<text x="115.2" y="61.9">5</text>
<text x="115.2" y="63.6">6</text>
<text x="115.2" y="65.4">7</text>
<text x="147.1" y="65.4">34</text>
<text x="147.1" y="63.6">35</text>
<text x="147.1" y="61.9">36</text>
<text x="147.1" y="60.1">37</text>
<text x="152.9" y="64.4">4</text>
<text x="178.7" y="64.6">IO42</text>
<text x="202.3" y="61">TXD0</text>
<text x="202.3" y="62.8">RXD0</text>
<text x="234.2" y="61.9">2</text>
<text x="234.2" y="60.1">2</text>
<text x="248.6" y="60.1">1</text>
<text x="248.6" y="61.9">2</text>
<text x="248.6" y="63.6">3</text>
<text x="248.6" y="65.4">4</text>
<text x="72.5" y="67.9" transform="rotate(-90 72.5 67.9)">2</text>
<text x="80.5" y="71.7">IO17_U1TX</text>
<text x="85.9" y="66.3">IO7</text>
<text x="85.9" y="68.1">IO15</text>
<text x="85.9" y="69.9">IO16</text>
<text x="110.2" y="66.2">4</text>
<text x="110.2" y="67.9">4</text>
<text x="110.2" y="69.7">4</text>
<text x="110.2" y="71.5">4</text>
<text x="114.3" y="70.7">10</text>
<text x="115.2" y="67.2">8</text>
<text x="115.2" y="69">9</text>
<text x="147.1" y="70.7">31</text>
<text x="147.1" y="69">32</text>
<text x="147.1" y="67.2">33</text>
<text x="152.9" y="69.7">4</text>
<text x="152.9" y="67.9">4</text>
<text x="152.9" y="66.2">4</text>
<text x="177.8" y="66.3">IO41</text>
<text x="178" y="69.9">IO39</text>
<text x="179.2" y="68.1">IO40</text>
<text x="229.6" y="66.2">3.3V</text>
<text x="80.5" y="73.4">IO18_U1RX</text>
<text x="85.9" y="75.2">IO8</text>
<text x="85.9" y="77">IO19</text>
<text x="110.2" y="73.3">4</text>
<text x="110.2" y="75">4</text>
<text x="114.3" y="72.5">11</text>
<text x="114.3" y="74.3">12</text>
<text x="114.3" y="76.1">13</text>
<text x="114.3" y="77.9">14</text>
<text x="147.1" y="77.9">27</text>
<text x="147.1" y="76.1">28</text>
<text x="147.1" y="74.3">29</text>
<text x="147.1" y="72.5">30</text>
<text x="200.6" y="77.9">1</text>
<text x="209.3" y="77.9">2</text>
<text x="85.9" y="78.8">IO20</text>
<text x="188.1" y="78.8">IO0</text>
<text x="207.5" y="83.2">1</text>
<text x="222.3" y="83.9">3.3V</text>
<text x="86.1" y="89.5">RST_ESP</text>
<text x="120" y="89.3">3</text>
<text x="120.5" y="86.6" transform="rotate(-90 120.5 86.6)">15</text>
<text x="122.3" y="86.6" transform="rotate(-90 122.3 86.6)">16</text>
<text x="124.1" y="86.6" transform="rotate(-90 124.1 86.6)">17</text>
<text x="125.9" y="86.6" transform="rotate(-90 125.9 86.6)">18</text>
<text x="127.7" y="86.6" transform="rotate(-90 127.7 86.6)">19</text>
<text x="129.4" y="86.6" transform="rotate(-90 129.4 86.6)">20</text>
<text x="131.2" y="86.6" transform="rotate(-90 131.2 86.6)">21</text>
<text x="133" y="86.6" transform="rotate(-90 133 86.6)">22</text>
<text x="134.8" y="86.6" transform="rotate(-90 134.8 86.6)">23</text>
<text x="136.5" y="86.6" transform="rotate(-90 136.5 86.6)">24</text>
<text x="138.3" y="86.6" transform="rotate(-90 138.3 86.6)">25</text>
<text x="140.1" y="86.6" transform="rotate(-90 140.1 86.6)">26</text>
<text x="79.5" y="93.9">1</text>
<text x="79.5" y="95.6">2</text>
<text x="99" y="93.9">1</text>
<text x="107.2" y="94.8">IO46</text>
<text x="107.2" y="98.3">IO10</text>
<text x="107.2" y="100.1">IO11</text>
<text x="107.2" y="101.9">IO12</text>
<text x="107.2" y="96.6">IO9</text>
<text x="131.6" y="98.2">5,6</text>
<text x="131.6" y="99.9">5,6</text>
<text x="131.6" y="101.7">5,6</text>
<text x="131.6" y="96.4">5,6</text>
<text x="107.2" y="103.7">IO13</text>
<text x="107.2" y="105.5">IO14</text>
<text x="131.6" y="103.5">5,6</text>
<text x="131.6" y="105.3">5,6</text>
<text x="107.2" y="110.8">IO47</text>
<text x="107.2" y="112.6">IO48</text>
<text x="107.2" y="109">IO21</text>
<text x="107.2" y="116.1">IO38</text>
<text x="107.2" y="114.3">IO45</text>
<text x="93.7" y="124.1">1</text>
<text x="93.7" y="125.9">2</text>
<text x="99.2" y="124.1">2</text>
<text x="107.9" y="124.1">1</text>
<text x="206.8" y="123.2">IO10</text>
<text x="206.8" y="125">IO11</text>
<text x="206.8" y="121.5">IO9</text>
<text x="225.8" y="124.8">6</text>
<text x="225.8" y="123.1">6</text>
<text x="225.8" y="121.3">6</text>
<text x="231.2" y="123.1">5,6</text>
<text x="231.2" y="124.8">5,6</text>
<text x="231.2" y="121.3">5,6</text>
<text x="252.1" y="125">MOSI</text>
<text x="252.1" y="123.2">INTN</text>
<text x="252.1" y="121.5">RSTN</text>
<text x="206.8" y="128.6">IO13</text>
<text x="206.8" y="126.8">IO12</text>
<text x="206.8" y="130.3">IO14</text>
<text x="225.8" y="126.6">6</text>
<text x="225.8" y="130.2">6</text>
<text x="225.8" y="128.4">6</text>
<text x="231.2" y="128.4">5,6</text>
<text x="231.2" y="126.6">5,6</text>
<text x="231.2" y="130.2">5,6</text>
<text x="252.1" y="126.8">MISO</text>
<text x="252.1" y="130.3">SCSN</text>
<text x="252.1" y="128.6">SCLK</text>
<text x="206.8" y="139.2">IO4</text>
<text x="224" y="139.1">3,5</text>
<text x="236.5" y="139.1">3</text>
<text x="252.7" y="139.2">BAT_DET</text>
<text x="51.2" y="155.2" transform="rotate(-90 51.2 155.2)">13</text>
<text x="53" y="155.2" transform="rotate(-90 53 155.2)">14</text>
<text x="54.8" y="155.2" transform="rotate(-90 54.8 155.2)">17</text>
<text x="88.5" y="150.4">VBUS</text>
<text x="63.5" y="157.9">1</text>
<text x="63.5" y="159.6">2</text>
<text x="63.5" y="161.4">3</text>
<text x="63.5" y="163.2">4</text>
<text x="63.5" y="165">5</text>
<text x="63.5" y="166.8">6</text>
<text x="63.5" y="168.5">7</text>
<text x="63.5" y="170.3">8</text>
<text x="63.5" y="172.1">9</text>
<text x="63.5" y="173.9">10</text>
<text x="117" y="173.9">2</text>
<text x="125.7" y="173.9">1</text>
<text x="63.5" y="175.7">11</text>
<text x="63.5" y="177.4">12</text>
<text x="51.2" y="182.6" transform="rotate(-90 51.2 182.6)">16</text>
<text x="53" y="182.6" transform="rotate(-90 53 182.6)">15</text>
<text x="54.8" y="182.6" transform="rotate(-90 54.8 182.6)">18</text>
<text x="117" y="181">2</text>
<text x="125.7" y="181">1</text>
<text x="229.9" y="196.8">Title</text>
<text x="229.9" y="202.2">Size</text>
<text x="231.7" y="204">A3</text>
<text x="237" y="202.2">Document Number</text>
<text x="237" y="204">&lt;Doc&gt;</text>
<text x="237" y="198.6">&lt;Title&gt;</text>
<text x="288.6" y="202.2">Rev</text>
<text x="290.4" y="204">&lt;RevCode&gt;</text>
<text x="229.9" y="207.5">Date:</text>
<text x="239.2" y="207.5">Monday, April 13, 2026</text>
<text x="265.5" y="207.5">Sheet</text>
<text x="274.4" y="207.5">5</text>
<text x="279.7" y="207.5">of</text>
<text x="285" y="207.5">6</text>
</g>
<g font-size="1.6" fill="#000080">
<text x="86.6" y="47.7">C94</text>
<text x="93.7" y="47.7">C95</text>
<text x="118.6" y="43.4">U9</text>
<text x="72.9" y="51.2">R64</text>
<text x="94.9" y="48" transform="rotate(90 94.9 48)">22UF_6.3V</text>
<text x="102" y="48" transform="rotate(90 102 48)">0.1UF_50V_0603</text>
<text x="122.7" y="49.4">ESP32-S3-WROOM-2</text>
<text x="50.7" y="56.7">K3</text>
<text x="72.9" y="54.8">10K_0603</text>
<text x="250.7" y="57.4">J16</text>
<text x="50.7" y="62.1">TS3425A2P250gf</text>
<text x="67" y="65.4">C96</text>
<text x="75.3" y="65.8" transform="rotate(90 75.3 65.8)">0.1UF_50V_0603</text>
<text x="222.3" y="61.9">R661</text>
<text x="222.3" y="60.1">R651</text>
<text x="236.5" y="61.9">2K_0603</text>
<text x="236.5" y="60.1">2K_0603</text>
<text x="250.7" y="70.1">Header4_2.54_180</text>
<text x="203.6" y="76.3">K4</text>
<text x="195.6" y="83.2">R672</text>
<text x="203.6" y="81.6">TS3425A2P250gf</text>
<text x="209.8" y="83.2">10K_0603</text>
<text x="87.1" y="93.9">R692</text>
<text x="101.4" y="93.9">10K_0603</text>
<text x="75.6" y="99.8">J17</text>
<text x="67.6" y="102.8">Header2_2.54_180</text>
<text x="78.6" y="120.9">Header2_2.54_180</text>
<text x="101.4" y="121.5">R70</text>
<text x="106.7" y="120.6">10K_0603</text>
<text x="89.8" y="130">J18</text>
<text x="63.3" y="153.6">U11</text>
<text x="63.3" y="155.8">TYPE-C 16PIN 2MD(073)</text>
<text x="119.1" y="171.2">R97</text>
<text x="128" y="173.9">5.1K_0603</text>
<text x="119.1" y="178.3">R98</text>
<text x="128" y="181">5.1K_0603</text>
</g>
<g font-size="1.6" fill="#f00">
<text x="75" y="58.3">EN</text>
<text x="99.9" y="76.1">D-</text>
<text x="99.9" y="77.9">D+</text>
<text x="158.6" y="77.9">IO0</text>
<text x="73.3" y="163.2">CC1</text>
<text x="83.9" y="166.8">D+</text>
<text x="83.9" y="165">D-</text>
<text x="71.5" y="173.9">CC2</text>
<text x="110.6" y="173.9">CC1</text>
<text x="110.6" y="181">CC2</text>
</g>
<g font-size="1.6" fill="#004080">
<text x="118.2" y="55.8">GND1</text>
<text x="118.2" y="57.6">3V3</text>
<text x="118.2" y="59.4">EN</text>
<text x="139.6" y="55.8">GND40</text>
<text x="140.6" y="54.1">EPAD</text>
<text x="142.3" y="59.4">IO2</text>
<text x="142.3" y="57.6">IO1</text>
<text x="118.2" y="61.2">IO4</text>
<text x="118.2" y="62.9">IO5</text>
<text x="118.2" y="64.7">IO6</text>
<text x="140.7" y="62.9">RXD0</text>
<text x="140.8" y="61.2">TXD0</text>
<text x="141.5" y="64.7">IO42</text>
<text x="118.2" y="66.5">IO7</text>
<text x="118.2" y="68.3">IO15</text>
<text x="118.2" y="70.1">IO16</text>
<text x="118.2" y="71.8">IO17</text>
<text x="141.5" y="71.8">IO38</text>
<text x="141.5" y="70.1">IO39</text>
<text x="141.5" y="68.3">IO40</text>
<text x="141.5" y="66.5">IO41</text>
<text x="118.2" y="73.6">IO18</text>
<text x="118.2" y="75.4">IO8</text>
<text x="118.2" y="77.2">IO19</text>
<text x="140.8" y="77.2">NC28</text>
<text x="140.8" y="75.4">NC29</text>
<text x="140.8" y="73.6">NC30</text>
<text x="118.2" y="79">IO20</text>
<text x="121.7" y="82.7" transform="rotate(-90 121.7 82.7)">IO3</text>
<text x="123.4" y="82.7" transform="rotate(-90 123.4 82.7)">IO46</text>
<text x="125.2" y="82.7" transform="rotate(-90 125.2 82.7)">IO9</text>
<text x="127" y="82.7" transform="rotate(-90 127 82.7)">IO10</text>
<text x="128.8" y="82.7" transform="rotate(-90 128.8 82.7)">IO11</text>
<text x="130.5" y="82.7" transform="rotate(-90 130.5 82.7)">IO12</text>
<text x="132.3" y="82.7" transform="rotate(-90 132.3 82.7)">IO13</text>
<text x="134.1" y="82.7" transform="rotate(-90 134.1 82.7)">IO14</text>
<text x="135.9" y="82.7" transform="rotate(-90 135.9 82.7)">IO21</text>
<text x="137.7" y="82.7" transform="rotate(-90 137.7 82.7)">IO47</text>
<text x="139.4" y="82.7" transform="rotate(-90 139.4 82.7)">IO48</text>
<text x="141.2" y="82.7" transform="rotate(-90 141.2 82.7)">IO45</text>
<text x="142.3" y="79">IO0</text>
<text x="52.3" y="159.1" transform="rotate(-90 52.3 159.1)">13</text>
<text x="54.1" y="159.1" transform="rotate(-90 54.1 159.1)">14</text>
<text x="55.9" y="159.1" transform="rotate(-90 55.9 159.1)">17</text>
<text x="56.1" y="159">A1/B12</text>
<text x="57" y="160.7">A4/B9</text>
<text x="59.4" y="162.5">B8</text>
<text x="59.4" y="164.3">A5</text>
<text x="59.4" y="166.1">B7</text>
<text x="59.4" y="167.9">A6</text>
<text x="59.4" y="169.6">A7</text>
<text x="59.4" y="171.4">B6</text>
<text x="59.4" y="173.2">A8</text>
<text x="52.3" y="178.7" transform="rotate(-90 52.3 178.7)">16</text>
<text x="54.1" y="178.7" transform="rotate(-90 54.1 178.7)">15</text>
<text x="55.9" y="178.7" transform="rotate(-90 55.9 178.7)">18</text>
<text x="56.1" y="178.5">A12/B1</text>
<text x="57.2" y="176.7">A9/b4</text>
<text x="59.4" y="175">B5</text>
</g>
<text font-size="1.5" fill="#00f" x="51.8" y="163.6" transform="rotate(90 51.8 163.6)">Type-c-16p</text>
</svg>
